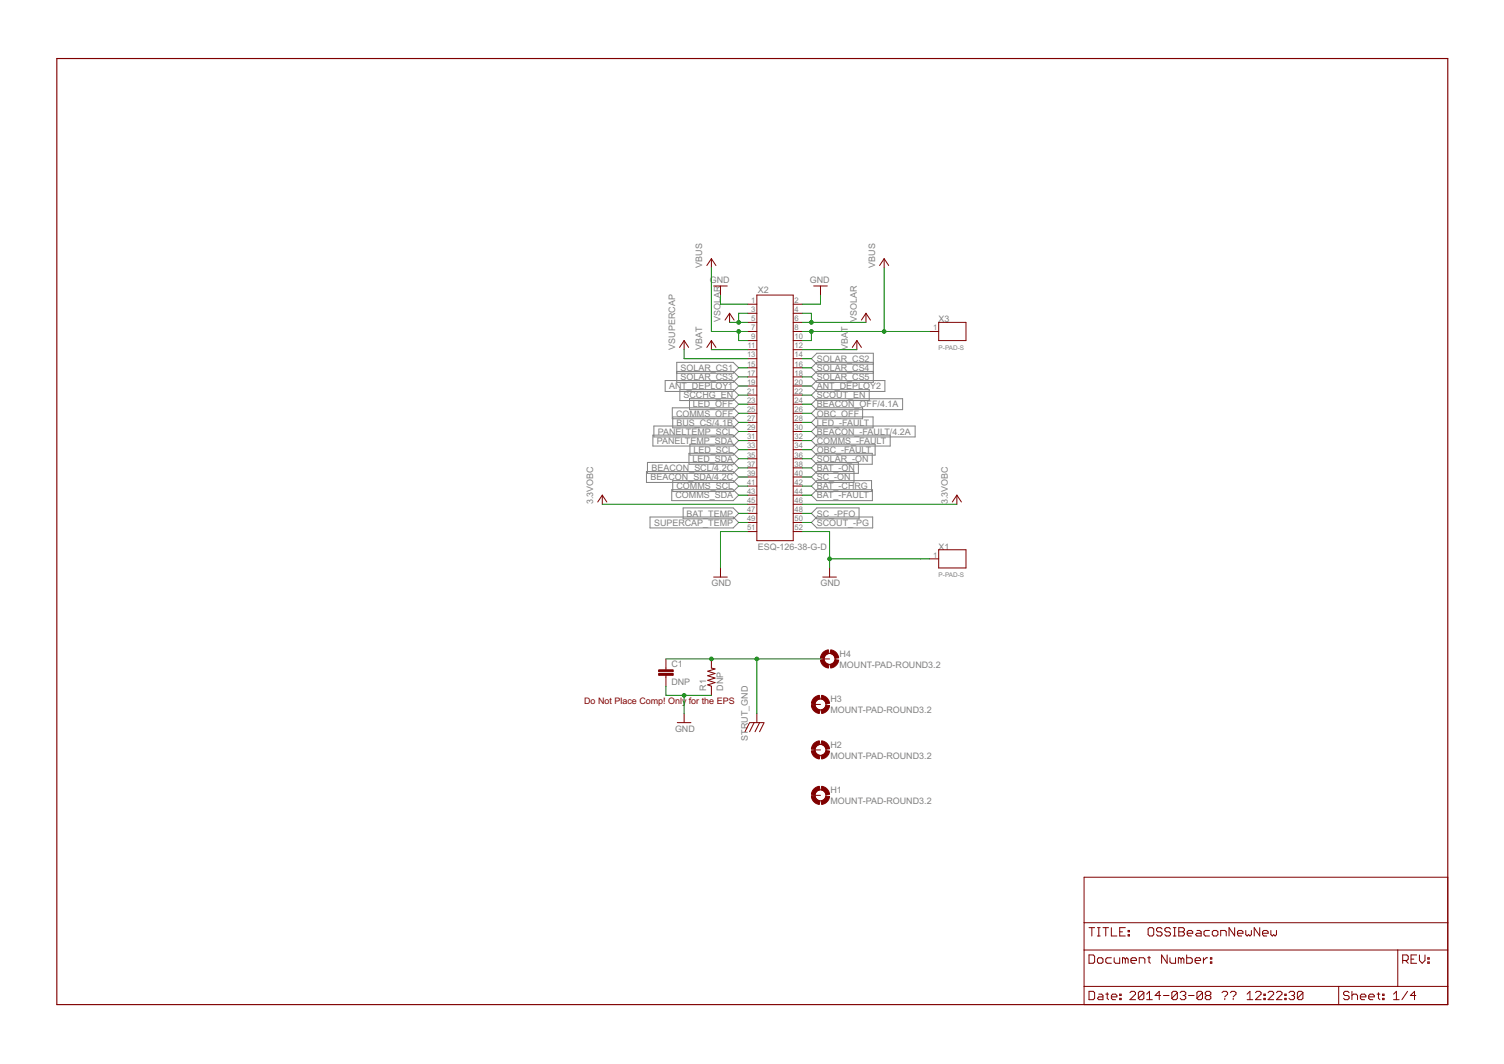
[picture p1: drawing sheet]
<svg xmlns="http://www.w3.org/2000/svg" width="420mm" height="297mm" viewBox="0 0 420 297" stroke-linecap="round" stroke-linejoin="round" font-family="sans-serif">
<g fill="none" stroke="#808080" stroke-width=".28">
<path d="M182.7 118.9h22.1l1.6 1.6-1.6 1.5h-22.1zM185.8 106.2h19l1.6 1.6-1.6 1.5h-19zM187.8 113.9h17l1.6 1.5-1.6 1.5h-17zM187.9 116.4h16.9l1.6 1.5-1.6 1.5h-16.9zM189.1 103.7h15.7l1.6 1.5-1.6 1.5h-15.7v-5.5h15.7l1.6 1.5-1.6 1.5h-15.7M189.9 108.8h14.9l1.6 1.5-1.6 1.5h-14.9zM192.6 111.3h12.2l1.6 1.5-1.6 1.6h-12.2zM226.7 107.8l1.5-1.6h19v3.1h-19zM226.7 110.3l1.5-1.5h14.6v3h-14.6zM226.7 112.8l1.5-1.5h24v3.1h-24zM226.7 117.9l1.5-1.5h15.7v3h-15.7zM226.7 115.4l1.5-1.5h12.8v3h-12.8z"/>
<path d="M244 101.7h-15.8l-1.5-1.6 1.5-1.5h15.8v8.1h-15.8l-1.5-1.5 1.5-1.5h15.8M244 101.2h-15.8l-1.5 1.5 1.5 1.5h15.8M180.6 131.6h24.2l1.6 1.6-1.6 1.5h-24.2zM180.9 129.1h23.9l1.6 1.5-1.6 1.5h-23.9zM182.4 121.5h22.4l1.6 1.5-1.6 1.5h-22.4zM187.7 136.7h17.1l1.6 1.5-1.6 1.6h-17.1zM187.9 134.2h16.9l1.6 1.5-1.6 1.5h-16.9zM192.5 126.6h12.3l1.6 1.5-1.6 1.5h-12.3zM192.7 124h12.1l1.6 1.5-1.6 1.6h-12.1zM226.7 120.5l1.5-1.6h27.5v3.1h-27.5zM226.7 123l1.5-1.5h20.5v3h-20.5zM226.7 125.5l1.5-1.5h16.3v3.1h-16.3z"/>
<path d="M228.2 126.6h15.5v3h-15.5l-1.5-1.5zM228.2 129.1h11.6v3h-11.6l-1.5-1.5zM228.2 131.6h10.4v3.1h-10.4l-1.5-1.5zM228.2 136.7h15.5v3.1h-15.5l-1.5-1.6zM228.2 134.2h15.3v3h-15.3l-1.5-1.5zM181.6 144.3h23.2l1.6 1.6-1.6 1.5h-23.2zM190.8 141.8h14l1.6 1.5-1.6 1.5h-14zM228.2 141.8h11.8v3h-11.8l-1.5-1.5zM228.2 144.3h15.6v3.1h-15.6l-1.5-1.5z"/>
</g>
<path d="M15.9 16.3h388.6v264.2h-388.6z" fill="none" stroke="#800000" stroke-width=".32"/>
<g fill="none" stroke="#800000" stroke-width=".28">
<path d="M198.7 72.2l1.3 1.9M198.7 72.2l-1.2 1.9M198.7 72.2v2.6M199.4 79.8h3.8M201.3 79.8v2.6M227.3 79.8h3.8M229.2 79.8v2.6M247 72.2l1.3 1.9M247 72.2l-1.3 1.9M247 72.2v2.6M191.1 95.1l1.3 1.9M191.1 95.1l-1.3 1.9"/>
<path d="M191.1 95.1v2.5M198.7 95.1v2.5M198.7 95.1l1.3 1.9M198.7 95.1l-1.2 1.9M203.8 87.5l-1.3 1.9M203.8 87.5l1.3 1.9M203.8 87.5v2.5M208.9 84.9h2.5M208.9 87.5h2.5M208.9 90h2.5M208.9 92.5h2.5M208.9 95.1h2.5"/>
<path d="M208.9 97.6h2.5M211.4 82.4h10.2v68.5h-10.2zM221.6 84.9h2.5M221.6 87.5h2.5M221.6 90h2.5M221.6 92.5h2.5M221.6 95.1h2.5M221.6 97.6h2.5M239.4 95.1l1.2 1.9M239.4 95.1l-1.3 1.9M239.4 95.1v2.5M241.9 87.5l1.3 1.9"/>
<path d="M241.9 87.5l-1.3 1.9M241.9 87.5v2.5M259.7 92.5h2.5M262.2 90h7.7v5.1h-7.7zM208.9 100.1h2.5M208.9 102.7h2.5M208.9 105.2h2.5M208.9 107.8h2.5M208.9 110.3h2.5M208.9 112.8h2.5M208.9 115.4h2.5M208.9 117.9h2.5"/>
<path d="M221.6 100.1h2.5M221.6 102.7h2.5M221.6 105.2h2.5M221.6 107.8h2.5M221.6 110.3h2.5M221.6 112.8h2.5M221.6 115.4h2.5M221.6 117.9h2.5M168.3 138.2l1.2 1.9M168.3 138.2l-1.3 1.9M168.3 138.2v2.6M208.9 120.5h2.5"/>
<path d="M208.9 123h2.5M208.9 125.5h2.5M208.9 128.1h2.5M208.9 130.6h2.5M208.9 133.2h2.5M208.9 135.7h2.5M208.9 138.2h2.5M221.6 120.5h2.5M221.6 123h2.5M221.6 125.5h2.5M221.6 128.1h2.5M221.6 130.6h2.5"/>
<path d="M221.6 133.2h2.5M221.6 135.7h2.5M221.6 138.2h2.5M267.3 138.2l1.3 1.9M267.3 138.2l-1.3 1.9M267.3 138.2v2.6M201.3 158.6v2.5M208.9 140.8h2.5M208.9 143.3h2.5M208.9 145.9h2.5M208.9 148.4h2.5M221.6 140.8h2.5"/>
<path d="M221.6 143.3h2.5M221.6 145.9h2.5M221.6 148.4h2.5M231.8 158.6v2.5M259.7 156h2.5M262.2 153.5h7.7v5.1h-7.7zM199.4 161.1h3.8M229.8 161.1h3.9M186 184v3M186 188.5v3.1M191.1 199.2v2.5M198.7 184v2.5l1 .3-2 .6 2 .6-2 .7 2 .6-2 .6 2 .7-2 .6 1 .4v2.5"/>
<path d="M211.4 199.2v2.5M226.7 196.7h2.5M229.2 184h2.6M189.2 201.7h3.8M209.4 201.7l-1.3 2.6M209.5 201.7h3.8M210.7 201.7l-1.3 2.6M212.2 201.7l-1.3 2.6M213.5 201.7l-1.3 2.6M226.7 209.4h2.5M226.7 222h2.5M302.9 244.9h101.6v35.6h-101.6z"/>
<path d="M302.9 257.6h101.6M304.2 259h1.6M305 259v2.3M306.6 259h.7M307 259v2.3M308.1 259h1.6M308.9 259v2.3M310.5 259v2.3h1.5M314.4 259h-1.6v2.3h1.6M315.2 259.8h.3v.3h-.3zM320.7 259.4l.4-.4h.8l.4 .4v1.5l-.4 .4h-.8l-.4-.4zM324.6 259.4l-.3-.4h-.8l-.4 .4v.4l.4 .3h.8l.3 .4v.4l-.3 .4h-.8l-.4-.4"/>
<path d="M327 259.4l-.4-.4h-.8l-.4 .4v.4l.4 .3h.8l.4 .4v.4l-.4 .4h-.8l-.4-.4M327.8 259h.7M328.1 259v2.3M329.3 259h1.2l.4 .4v.4l-.4 .3 .4 .4v.4l-.4 .4h-1.2zM334.4 259.8h.8l.4 .3v1.2h-1.2l-.4-.4 .4-.4h1.2M337.9 259.8h-1.2l-.4 .3v.8l.4 .4h1.2M344.9 259v2.3l-1.6-2.3v2.3M348 259.8v1.1l.4 .4 .4-.4 .4 .4 .4-.4v-1.1M351.9 259v2.3l-1.5-2.3v2.3M355 259.8v1.1l.4 .4 .4-.4 .4 .4 .4-.4v-1.1M302.9 265.2h101.6M302.9 275.4h101.6"/>
<path d="M304.2 266.6h1.2l.4 .4v1.5l-.4 .4h-1.2zM304.2 276.8h1.2l.4 .3v1.6l-.4 .4h-1.2zM306.6 267.8l.4-.4h.7l.4 .4v.7l-.4 .4h-.7l-.4-.4zM306.6 261.3h.7M307 277.5h.7l.4 .4v1.2h-1.1l-.4-.4 .4-.4h1.1M308.9 277.5h.8M309.3 277.1v1.6l.4 .4M310.5 278.3h1.5v-.4l-.4-.4h-.7l-.4 .4v.8l.4 .4h.7M310.5 267.4h-1.2l-.4 .4v.7l.4 .4h1.2M311.3 267.4v1.1l.3 .4h1.2v-1.5M312.8 278.7h.4v.4h-.4zM312.8 277.5h.4v.4h-.4z"/>
<path d="M312.8 260.1h.8M314.4 267.8l-.4-.4h-.4v1.5M314.4 267.8l.3-.4 .5 .4v1.1M314.4 267.8v1.1M315.2 260.9h.3v.4h-.3zM315.7 277.1l.4-.3h.7l.4 .3v.4l-1.5 1.6h1.5M315.9 268.1h1.6v-.3l-.4-.4h-.8l-.4 .4v.7l.4 .4h.8M318.3 268.9v-1.5h1.1l.4 .4v1.1M319.6 277.1v1.6l-.4 .4h-.8l-.4-.4M319.6 277.1l-.4-.3h-.8l-.4 .3v1.6M319.6 277.1l-1.6 1.6M320.3 279.1h1.6"/>
<path d="M320.3 277.5l.8-.7v2.3M320.6 267.4h.8M321 267v1.5l.4 .4M324.2 277.9h-1.5l1.1-1.1v2.3M325 277.9h1.6M326.1 266.6v2.3l-1.6-2.3v2.3M326.8 267.4v1.1l.4 .4h1.2v-1.5M327.8 261.3h.7M328.9 277.1v1.6l-.4 .4h-.8l-.3-.4M328.9 277.1l-.4-.3h-.8l-.3 .3v1.6M328.9 277.1l-1.5 1.6M329.3 260.1h1.2"/>
<path d="M329.7 277.1l.4-.3h.8l.4 .3v.4l-.4 .4M329.9 267.8l-.3-.4h-.4v1.5M329.9 267.8v1.1M329.9 267.8l.4-.4 .4 .4v1.1M330.5 277.9h.4M330.9 277.9l.4 .4v.4l-.4 .4h-.8l-.4-.4M331.5 266.6v2.3h1.2l.4-.4v-.7l-.4-.4h-1.2M331.7 260.5h1.5v-.4l-.4-.3h-.8l-.3 .3v.8l.3 .4h.8M332 277.9h1.6M333.9 268.1h1.5v-.3l-.4-.4h-.8l-.3 .4v.7l.3 .4h.8M335.9 277.1v1.6l-.4 .4h-.7l-.4-.4M335.9 277.1l-.4-.3h-.7l-.4 .3v1.6"/>
<path d="M335.9 277.1l-1.5 1.6M336.2 267.4v1.5M337.1 277.9l-.4 .4v.4l.4 .4h.8l.4-.4v-.4l-.4-.4M337.1 277.9l-.4-.4v-.4l.4-.3h.8l.4 .3v.4l-.4 .4M337.1 277.9h.8M337.4 267.4h-.4l-.8 .7M338.1 268.5h.4v.4h-.4zM338.1 267.4h.4v.4h-.4zM338.7 260.1l.4-.3h.7l.4 .3v.8l-.4 .4h-.7l-.4-.4zM341 261.3v-1.5h1.2l.4 .3v1.2M341.4 277.1l.4-.3h.8l.3 .3v.4l-.7 .8M342.2 278.7v.4"/>
<path d="M343.7 277.1l.4-.3h.8l.4 .3v.4l-.8 .8M344.5 278.7v.4M345.7 260.5h1.5v-.4l-.3-.3h-.8l-.4 .3v.8l.4 .4h.8M348.4 279.1h1.6M348.4 277.5l.8-.7v2.3M350.7 277.1l.4-.3h.8l.4 .3v.4l-1.6 1.6h1.6M352.7 260.5h1.6v-.4l-.4-.3h-.8l-.4 .3v.8l.4 .4h.8M353.1 278.7h.4v.4h-.4zM353.1 277.5h.4v.4h-.4zM354.2 277.1l.4-.3h.8l.4 .3v.4l-1.6 1.6h1.6M356.6 277.1l.4-.3h.8l.3 .3v.4l-1.5 1.6h1.5M358.9 278.7h.4v.4h-.4z"/>
<path d="M358.9 277.5h.4v.4h-.4zM360.1 277.1l.4-.3h.8l.4 .3v.4l-.4 .4M360.9 277.9h.4M361.3 277.9l.4 .4v.4l-.4 .4h-.8l-.4-.4M364 277.1v1.6l-.4 .4h-.8l-.4-.4M364 277.1l-.4-.3h-.8l-.4 .3v1.6M364 277.1l-1.6 1.6M374 275.4v5.1M376.9 277.1l-.4-.3h-.8l-.4 .3v.4l.4 .4h.8l.4 .4v.4l-.4 .4h-.8l-.4-.4M377.7 277.9l.4-.4h.8l.3 .4v1.2M377.7 276.8v2.3M380 278.3h1.6v-.4l-.4-.4h-.8l-.4 .4v.8l.4 .4h.8"/>
<path d="M382.4 278.3h1.5v-.4l-.4-.4h-.7l-.4 .4v.8l.4 .4h.7M384.7 277.5h.8M385.1 277.1v1.6l.4 .4M386.2 278.7h.5v.4h-.5zM386.2 277.5h.5v.4h-.5zM389.3 279.1h1.6M389.3 277.5l.8-.7v2.3M390.5 265.2v10.2M391.9 268.1h1.1l.4-.3v-.8l-.4-.4h-1.1v2.3M392.6 268.1l.8 .8M393.2 276.8l-1.6 2.3M394.2 267.8h.8"/>
<path d="M395.5 277.9h-1.5l1.2-1.1v2.3M395.8 266.6h-1.6v2.3h1.6M396.5 266.6v1.5l.8 .8 .8-.8v-1.5M398.9 268.5h.4v.4h-.4zM398.9 267.4h.4v.4h-.4z"/>
<circle cx="229.2" cy="196.7" r="1.52"/>
<circle cx="231.8" cy="184" r="1.52"/>
<circle cx="229.2" cy="209.4" r="1.52"/>
<circle cx="229.2" cy="222" r="1.52"/>
</g>
<g fill="#800000" stroke="#800000" stroke-width=".28">
<path d="M232.1 181.4a2.52 2.52 0 0 1 2.2 2.2l-1 .2-.5-.9-.9-.5z" fill-rule="evenodd"/>
<path d="M229.8 182.3l.6-.5 1-.4 .2 1-.9 .5-.5 .9-1-.2z" fill-rule="evenodd"/>
<path d="M229.2 184.3l1-.2 .5 .9 .9 .5-.2 1a2.53 2.53 0 0 1-2.2-2.2z" fill-rule="evenodd"/>
<path d="M231.9 185.5l.9-.5 .5-.9 1 .2a2.59 2.59 0 0 1-2.2 2.2z" fill-rule="evenodd"/>
<path d="M229.5 194.1a2.52 2.52 0 0 1 2.3 2.2l-1.1 .2-.4-.9-.9-.5z" fill-rule="evenodd"/>
<path d="M227.2 195l.7-.5 1-.4 .1 1-.9 .5-.4 .9-1-.2z" fill-rule="evenodd"/>
<path d="M226.7 197l1-.2 .4 .9 .9 .5-.1 1a2.53 2.53 0 0 1-2.2-2.2z" fill-rule="evenodd"/>
<path d="M229.4 198.2l.9-.5 .4-.9 1.1 .2a2.54 2.54 0 0 1-2.3 2.2z" fill-rule="evenodd"/>
<path d="M229.5 206.8a2.52 2.52 0 0 1 2.3 2.2l-1.1 .2-.4-.9-.9-.5z" fill-rule="evenodd"/>
<path d="M227.2 207.7l.7-.5 1-.4 .1 1-.9 .5-.4 .9-1-.2z" fill-rule="evenodd"/>
<path d="M226.7 209.7l1-.2 .4 .9 .9 .5-.1 1a2.53 2.53 0 0 1-2.2-2.2z" fill-rule="evenodd"/>
<path d="M229.4 210.9l.9-.5 .4-.9 1.1 .2a2.54 2.54 0 0 1-2.3 2.2z" fill-rule="evenodd"/>
<path d="M229.5 219.5a2.52 2.52 0 0 1 2.3 2.2l-1.1 .1-.4-.8-.9-.5z" fill-rule="evenodd"/>
<path d="M227.2 220.4l.7-.6 1-.3 .1 1-.9 .5-.4 .8-1-.1z" fill-rule="evenodd"/>
<path d="M226.7 222.4l1-.2 .4 .9 .9 .5-.1 1a2.52 2.52 0 0 1-2.2-2.2z" fill-rule="evenodd"/>
<path d="M229.4 223.6l.9-.5 .4-.9 1.1 .2a2.53 2.53 0 0 1-2.3 2.2z" fill-rule="evenodd"/>
</g>
<g fill="#800000" stroke="#800000" stroke-width=".28">
<path d="M184 188h4.1v.5h-4.1z"/>
<path d="M184 187h4.1v.5h-4.1z"/>
</g>
<g fill="none" stroke="#008000" stroke-width=".28">
<path d="M198.7 74.8v17.7h10.2M247 74.8v17.7M191.1 97.6v2.5h17.8M198.7 97.6h10.2M201.3 82.4v2.5h7.6M203.8 90h5.1M206.4 92.5v2.6h2.5M208.9 87.5h-2.5v2.5M224.1 90h17.8M224.1 87.5h2.6v2.5M224.1 92.5h35.6M224.1 97.6h15.3"/>
<path d="M226.7 92.5v2.6h-2.6M229.2 82.4v2.5h-5.1M206.4 102.7h2.5M206.4 105.2h2.5M206.4 112.8h2.5M206.4 115.4h2.5M206.4 107.8h2.5M206.4 110.3h2.5M206.4 117.9h2.5M224.1 102.7h2.6M224.1 100.1h2.6M224.1 105.2h2.6"/>
<path d="M224.1 112.8h2.6M224.1 115.4h2.6M224.1 107.8h2.6M224.1 110.3h2.6M224.1 117.9h2.6M206.4 120.5h2.5M206.4 123h2.5M206.4 125.5h2.5M206.4 128.1h2.5M206.4 130.6h2.5M206.4 133.2h2.5M206.4 138.2h2.5"/>
<path d="M206.4 135.7h2.5M224.1 120.5h2.6M224.1 123h2.6M224.1 125.5h2.6M224.1 128.1h2.6M224.1 130.6h2.6M224.1 133.2h2.6M224.1 138.2h2.6M224.1 135.7h2.6M168.3 140.8h40.6M206.4 143.3h2.5M206.4 145.9h2.5"/>
<path d="M208.9 148.4h-7.6v10.2M224.1 148.4h7.7v10.2M224.1 140.8h43.2M224.1 143.3h2.6M224.1 145.9h2.6M231.8 156h27.9M186 191.6v2.5h12.7M186 184h43.2M191.1 194.1v5.1M211.4 184v15.2"/>
</g>
<g fill="#008000" stroke="#008000" stroke-width=".28">
<circle cx="226.7" cy="90" r=".51"/>
<circle cx="206.4" cy="90" r=".51"/>
<circle cx="231.8" cy="156" r=".51"/>
<circle cx="191.1" cy="194.1" r=".51"/>
<circle cx="226.7" cy="92.5" r=".51"/>
<circle cx="247" cy="92.5" r=".51"/>
<circle cx="206.4" cy="92.5" r=".51"/>
<circle cx="211.4" cy="184" r=".51"/>
<circle cx="198.7" cy="184" r=".51"/>
</g>
<g font-size="2.8" fill="#808080">
<text x="196.2" y="74.8" transform="rotate(-90 196.2 74.8)">VBUS</text>
<text x="244.4" y="74.8" transform="rotate(-90 244.4 74.8)">VBUS</text>
<text x="198.3" y="79.1">GND</text>
<text x="211.7" y="81.9">X2</text>
<text x="226.2" y="79.1">GND</text>
<text x="201.3" y="90" transform="rotate(-90 201.3 90)">VSOLAR</text>
<text x="239.4" y="90" transform="rotate(-90 239.4 90)">VSOLAR</text>
<text x="262.2" y="90">X3</text>
<text x="188.6" y="97.6" transform="rotate(-90 188.6 97.6)">VSUPERCAP</text>
<text x="196.2" y="97.6" transform="rotate(-90 196.2 97.6)">VBAT</text>
<text x="228.2" y="101">SOLAR_CS2</text>
<text x="236.8" y="97.6" transform="rotate(-90 236.8 97.6)">VBAT</text>
<text x="190.1" y="103.6">SOLAR_CS1</text>
<text x="190.1" y="106.1">SOLAR_CS3</text>
<text x="228.2" y="103.6">SOLAR_CS4</text>
<text x="228.2" y="106.1">SOLAR_CS5</text>
<text x="186.9" y="108.7">ANT_DEPLOY1</text>
<text x="190.9" y="111.2">SCCHG_EN</text>
<text x="193.6" y="113.7">LED_OFF</text>
<text x="228.2" y="113.7">BEACON_OFF/4.1A</text>
<text x="228.2" y="108.7">ANT_DEPLOY2</text>
<text x="228.2" y="111.2">SCOUT_EN</text>
<text x="188.9" y="116.3">COMMS_OFF</text>
<text x="189" y="118.8">BUS_CS/4.1B</text>
<text x="228.2" y="116.3">OBC_OFF</text>
<text x="228.2" y="118.8">LED_-FAULT</text>
<text x="183.5" y="123.9">PANELTEMP_SDA</text>
<text x="183.8" y="121.4">PANELTEMP_SCL</text>
<text x="228.2" y="121.4">BEACON_-FAULT/4.2A</text>
<text x="228.2" y="123.9">COMMS_-FAULT</text>
<text x="182" y="131.5">BEACON_SCL/4.2C</text>
<text x="193.4" y="129">LED_SDA</text>
<text x="193.7" y="126.4">LED_SCL</text>
<text x="228.2" y="126.4">OBC_-FAULT</text>
<text x="228.2" y="129">SOLAR_-ON</text>
<text x="228.2" y="131.5">BAT_-ON</text>
<text x="181.7" y="134.1">BEACON_SDA/4.2C</text>
<text x="189" y="136.6">COMMS_SCL</text>
<text x="228.2" y="134.1">SC_-ON</text>
<text x="228.2" y="136.6">BAT_-CHRG</text>
<text x="165.7" y="140.8" transform="rotate(-90 165.7 140.8)">3.3VOBC</text>
<text x="188.7" y="139.1">COMMS_SDA</text>
<text x="228.2" y="139.1">BAT_-FAULT</text>
<text x="264.8" y="140.8" transform="rotate(-90 264.8 140.8)">3.3VOBC</text>
<text x="182.7" y="146.8">SUPERCAP_TEMP</text>
<text x="191.8" y="144.2">BAT_TEMP</text>
<text x="228.2" y="144.2">SC_-PFO</text>
<text x="228.2" y="146.8">SCOUT_-PG</text>
<text x="211.7" y="153.5">ESQ-126-38-G-D</text>
<text x="262.2" y="153.5">X1</text>
<text x="198.7" y="163.6">GND</text>
<text x="229.2" y="163.6">GND</text>
<text x="234.5" y="183.4">H4</text>
<text x="187.6" y="191.2">DNP</text>
<text x="187.6" y="186.1">C1</text>
<text x="234.5" y="186.4">MOUNT-PAD-ROUND3.2</text>
<text x="197.2" y="192.8" transform="rotate(-90 197.2 192.8)">R1</text>
<text x="202" y="192.8" transform="rotate(-90 202 192.8)">DNP</text>
<text x="232" y="196.1">H3</text>
<text x="232" y="199.1">MOUNT-PAD-ROUND3.2</text>
<text x="188.6" y="204.3">GND</text>
<text x="208.9" y="206.8" transform="rotate(-90 208.9 206.8)">STRUT_GND</text>
<text x="232" y="208.8">H2</text>
<text x="232" y="211.8">MOUNT-PAD-ROUND3.2</text>
<text x="232" y="221.5">H1</text>
<text x="232" y="224.5">MOUNT-PAD-ROUND3.2</text>
</g>
<g font-size="2.8" fill="#800000">
<text x="163.2" y="196.7">Do Not Place Comp! Only</text>
<text x="192.4" y="196.7">for the EPS</text>
</g>
<g font-size="2.4" fill="#808080">
<text x="209.9" y="84.6">1</text>
<text x="209.9" y="87.1">3</text>
<text x="209.9" y="89.6">5</text>
<text x="221.9" y="84.6">2</text>
<text x="221.9" y="87.1">4</text>
<text x="221.9" y="89.6">6</text>
<text x="209.9" y="92.2">7</text>
<text x="209.9" y="94.7">9</text>
<text x="221.9" y="92.2">8</text>
<text x="221.9" y="94.7">10</text>
<text x="260.7" y="92.2">1</text>
<text x="208.7" y="99.8">13</text>
<text x="208.9" y="97.3">11</text>
<text x="221.9" y="97.3">12</text>
<text x="221.9" y="99.8">14</text>
<text x="208.7" y="102.3">15</text>
<text x="208.7" y="104.9">17</text>
<text x="208.7" y="107.4">19</text>
<text x="221.9" y="102.3">16</text>
<text x="221.9" y="104.9">18</text>
<text x="221.9" y="107.4">20</text>
<text x="208.7" y="110">21</text>
<text x="208.7" y="112.5">23</text>
<text x="221.9" y="110">22</text>
<text x="221.9" y="112.5">24</text>
<text x="208.7" y="115">25</text>
<text x="208.7" y="117.6">27</text>
<text x="221.9" y="115">26</text>
<text x="221.9" y="117.6">28</text>
<text x="208.7" y="120.1">29</text>
<text x="208.7" y="122.7">31</text>
<text x="208.7" y="125.2">33</text>
<text x="221.9" y="120.1">30</text>
<text x="221.9" y="122.7">32</text>
<text x="221.9" y="125.2">34</text>
<text x="208.7" y="127.7">35</text>
<text x="208.7" y="130.3">37</text>
<text x="221.9" y="127.7">36</text>
<text x="221.9" y="130.3">38</text>
<text x="208.7" y="132.8">39</text>
<text x="208.7" y="135.3">41</text>
<text x="208.7" y="137.9">43</text>
<text x="221.9" y="132.8">40</text>
<text x="221.9" y="135.3">42</text>
<text x="221.9" y="137.9">44</text>
<text x="208.7" y="140.4">45</text>
<text x="208.7" y="143">47</text>
<text x="221.9" y="140.4">46</text>
<text x="221.9" y="143">48</text>
<text x="208.7" y="145.5">49</text>
<text x="208.7" y="148">51</text>
<text x="221.9" y="145.5">50</text>
<text x="221.9" y="148">52</text>
<text x="260.7" y="155.7">1</text>
</g>
<g font-size="2" fill="#808080">
<text x="262.2" y="97.6">P-PAD-S</text>
<text x="262.2" y="161.1">P-PAD-S</text>
</g>
</svg>
